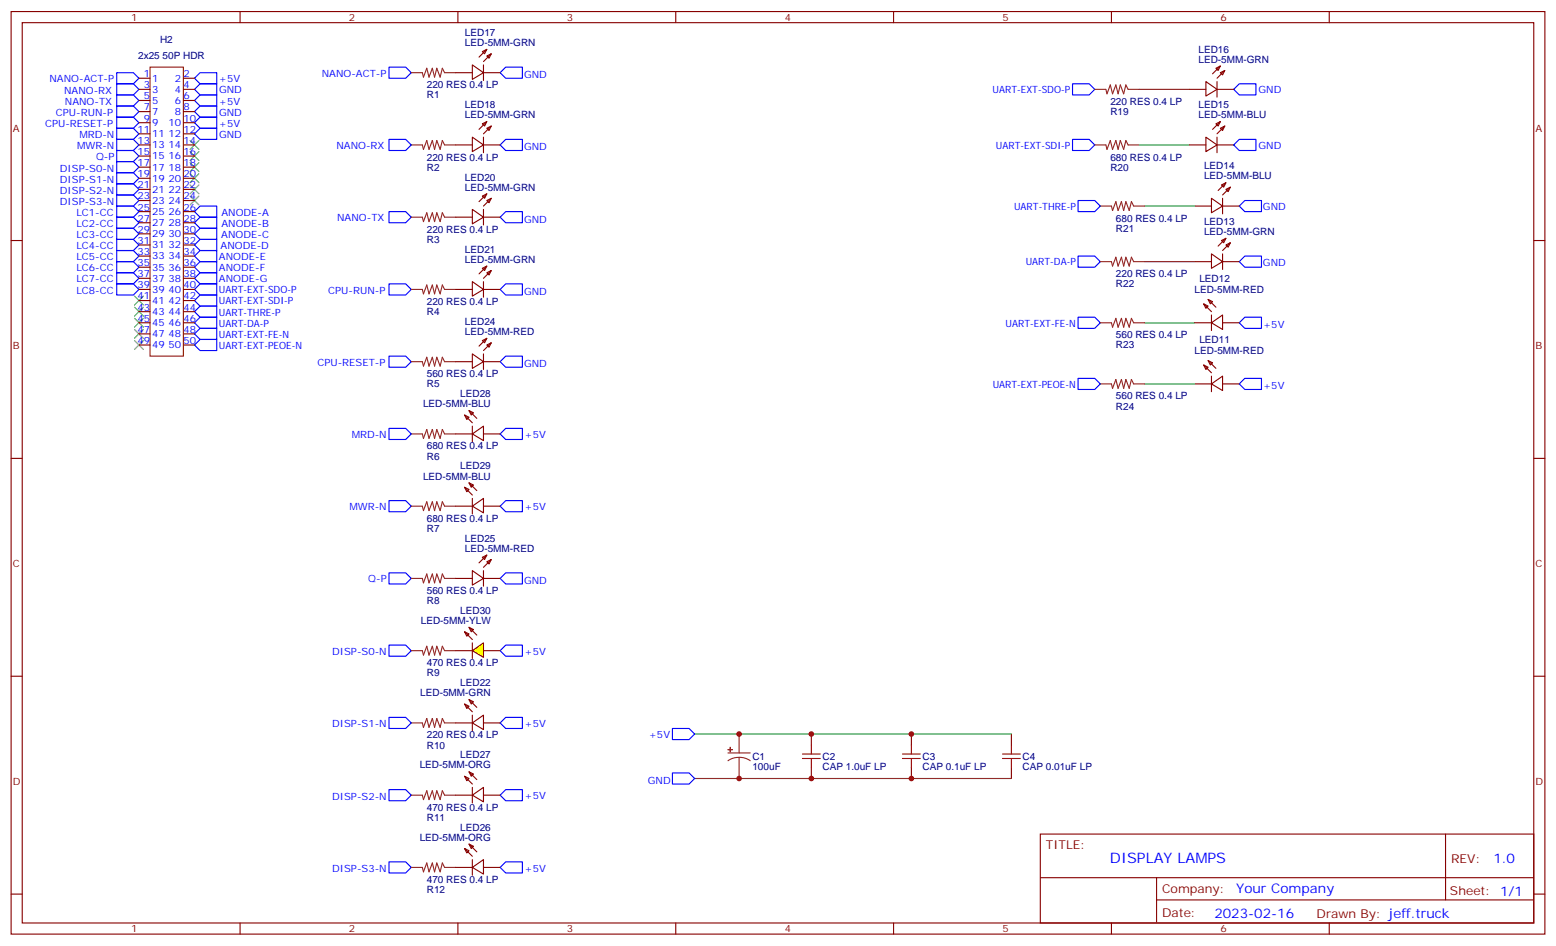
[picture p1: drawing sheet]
<svg xmlns="http://www.w3.org/2000/svg" width="494mm" height="300mm" viewBox="0 0 494 300" stroke-linecap="round" stroke-linejoin="round" font-family="sans-serif">
<g fill="none" stroke="#870000" stroke-width=".35">
<path d="M3.5 3.7h486.9v292.8h-486.9zM7.1 7.2h479.7v285.7h-479.7zM76.2 3.7v3.5M145.3 3.7v3.5M153.1 16.4l1.4-.7-.7 1.4zM154.5 17.8l1.4-.7-.7 1.4zM154.5 15.7l-2.5 2.4M155.9 17.1l-2.4 2.4M214.5 3.7v3.5M283.6 3.7v3.5M352.8 3.7v3.5M421.9 3.7v3.5"/>
<path d="M44.1 28.4h3.5M44.1 24.8h3.5M44.1 31.9h3.5M44.1 35.4h3.5M44.1 38.9h3.5M58.2 28.4h3.5M58.2 24.8h3.5M58.2 31.9h3.5M58.2 35.4h3.5M58.2 38.9h3.5M144.6 23.1h5.3M149.9 20.6l3.6 2.5-3.6 2.1z"/>
<path d="M153.1 39.3l1.4-.7-.7 1.4zM153.5 23.1h5.2M153.5 20.6v4.9M154.5 38.6l-2.5 2.5M377.5 28.4h5.3M382.8 25.9l3.5 2.5-3.5 2.1zM385.9 39.3l1.4-.7-.7 1.4zM385.9 21.7l1.4-.7-.7 1.4zM386.3 25.9v4.9M386.3 28.4h5.3M387.3 23.1l1.5-.7-.7 1.4zM387.3 38.6l-2.4 2.5"/>
<path d="M387.3 21l-2.4 2.4M388.8 22.4l-2.5 2.4M44.1 46h3.5M44.1 42.5h3.5M44.1 49.5h3.5M44.1 53.1h3.5M44.1 56.6h3.5M58.2 46h3.5M58.2 42.5h3.5M58.2 49.5h3.5M58.2 53.1h3.5M58.2 56.6h3.5"/>
<path d="M144.6 46h5.3M149.9 43.5l3.6 2.5-3.6 2.1zM153.5 46h5.2M153.5 43.5v5M154.5 40.7l1.4-.7-.7 1.4zM155.9 40l-2.4 2.5M377.5 46h5.3M382.8 43.5l3.5 2.5-3.5 2.1zM386.3 46h5.3M386.3 43.5v5M387.3 40.7l1.5-.7-.7 1.4zM387.7 58.7l1.4-.7-.7 1.4z"/>
<path d="M388.8 40l-2.5 2.5M389.1 58l-2.5 2.5M390.5 59.4l-2.4 2.5M3.5 76.3h3.6M44.1 60.1h3.5M44.1 63.6h3.5M44.1 67.2h3.5M44.1 70.7h3.5M44.1 74.2h3.5M44.1 77.8h3.5M58.2 60.1h3.5M58.2 63.6h3.5"/>
<path d="M58.2 67.2h3.5M58.2 70.7h3.5M58.2 74.2h3.5M58.2 77.8h3.5M144.6 68.9h5.3M149.9 66.5l3.6 2.4-3.6 2.1zM153.1 62.2l1.4-.7-.7 1.4zM153.5 66.5v4.9M153.5 68.9h5.2M154.5 63.6l1.4-.7-.7 1.4zM154.5 61.5l-2.5 2.5M155.9 62.9l-2.4 2.5"/>
<path d="M379.2 65.4h5.3M384.5 62.9l3.6 2.5-3.6 2.1zM387.7 76.3l1.4-.7-.7 1.4zM388.1 62.9v5M388.1 65.4h5.2M389.1 77.8l1.4-.8-.7 1.5zM389.1 60.1l1.4-.7-.7 1.4zM389.1 75.6l-2.5 2.5M390.5 77l-2.4 2.5M486.8 76.3h3.6M44.1 81.3h3.5M44.1 84.8h3.5"/>
<path d="M44.1 88.3h3.5M44.1 91.9h3.5M44.1 95.4h3.5M44.1 98.9h3.5M58.2 81.3h3.5M58.2 84.8h3.5M58.2 88.3h3.5M58.2 91.9h3.5M58.2 95.4h3.5M58.2 98.9h3.5M144.6 91.9h5.3M149.9 89.4l3.6 2.5-3.6 2.1z"/>
<path d="M153.1 85.2l1.4-.7-.7 1.4zM153.5 91.9h5.2M153.5 89.4v4.9M154.5 86.6l1.4-.7-.7 1.4zM154.5 84.5l-2.5 2.4M155.9 85.9l-2.4 2.4M379.2 83h5.3M382.1 96.4l1.4 .8-.7 .7zM382.1 96.4l2.4 2.5M383.5 95l1.4 .7-.7 .7zM383.5 95l2.4 2.5M384.5 80.6l3.6 2.4-3.6 2.2z"/>
<path d="M384.5 100v4.9M388.1 83h5.2M388.1 80.6v4.9M44.1 102.4h3.5M44.1 106h3.5M44.1 109.5h3.5M58.2 102.4h3.5M58.2 106h3.5M58.2 109.5h3.5M144.6 114.8h5.3M149.9 112.3l3.6 2.5-3.6 2.1zM153.1 108.1l1.4-.7-.7 1.4z"/>
<path d="M153.5 112.3v5M153.5 114.8h5.2M154.5 109.5l1.4-.7-.7 1.4zM154.5 107.4l-2.5 2.5M155.9 108.8l-2.4 2.5M379.2 102.4h5.3M382.1 115.9l1.4 .7-.7 .7zM382.1 115.9l2.4 2.4M383.5 114.4l1.4 .7-.7 .8zM383.5 114.4l2.4 2.5M384.5 102.4l3.6-2.4v4.6zM384.5 119.4v4.9"/>
<path d="M388.1 102.4h5.2M144.6 137.7h5.3M147.5 131.7l1.4 .7-.7 .7zM147.5 131.7l2.4 2.5M148.9 130.3l1.4 .7-.7 .7zM148.9 130.3l2.4 2.5M149.9 137.7l3.6-2.4v4.5zM149.9 135.3v4.9M153.5 137.7h5.2M379.2 121.8h5.3M384.5 121.8l3.6-2.4v4.6zM388.1 121.8h5.2"/>
<path d="M3.5 145.5h3.6M147.5 154.7l1.4 .7-.7 .7zM147.5 154.7l2.4 2.4M148.9 153.2l1.4 .8-.7 .7zM148.9 153.2l2.4 2.5M149.9 158.2v4.9M486.8 145.5h3.6M144.6 160.7h5.3M149.9 160.7l3.6-2.5v4.6zM153.1 176.9l1.4-.7-.7 1.4zM153.5 160.7h5.2M154.5 178.3l1.4-.7-.7 1.4z"/>
<path d="M154.5 176.2l-2.5 2.4M155.9 177.6l-2.4 2.5M144.6 183.6h5.3M148.9 199.1l1.4 .7-.7 .7zM148.9 199.1l2.4 2.5M149.9 181.1l3.6 2.5-3.6 2.1zM153.5 181.1v5M153.5 183.6h5.2M3.5 214.6h3.6M144.6 206.5h5.3M147.5 200.5l1.4 .7-.7 .7zM147.5 200.5l2.4 2.5"/>
<path d="M153.5 206.5h5.2M486.8 214.6h3.6M144.6 229.4h5.3M147.5 223.4l1.4 .8-.7 .7zM147.5 223.4l2.4 2.5M148.9 222l1.4 .7-.7 .7zM148.9 222l2.4 2.5M149.9 229.4l3.6-2.4v4.6zM149.9 227v4.9M153.5 229.4h5.2M257.5 233v3.5M289.3 233v3.5"/>
<path d="M321 233v3.5M144.6 252.4h5.3M147.5 246.4l1.4 .7-.7 .7zM147.5 246.4l2.4 2.4M148.9 245l1.4 .7-.7 .7zM148.9 245l2.4 2.4M149.9 252.4l3.6-2.5v4.6zM149.9 249.9v4.9M153.5 252.4h5.2M257.5 243.6v3.5M289.3 243.6v3.5M321 243.6v3.5"/>
<path d="M144.6 275.3h5.3M147.5 269.3l1.4 .7-.7 .7zM147.5 269.3l2.4 2.5M148.9 267.9l1.4 .7-.7 .7zM148.9 267.9l2.4 2.5M149.9 275.3l3.6-2.5v4.6zM149.9 272.8v5M153.5 275.3h5.2M330.2 264.7h156.6v28.2h-156.6zM330.2 278.6h156.5M367.1 278.6v14.1M458.8 264.7v20.9"/>
<path d="M3.5 283.8h3.6M76.2 292.9v3.6M145.3 292.9v3.6M214.5 292.9v3.6M283.6 292.9v3.6M352.8 292.9v3.6M367.1 285.6h119.6M421.9 292.9v3.6M486.8 283.8h3.6"/>
</g>
<g fill="none" stroke="#00f" stroke-width=".35">
<path d="M37 37.2h5.3l1.8 1.7-1.8 1.8h-5.3zM37 33.7h5.3l1.8 1.7-1.8 1.8h-5.3zM37 30.1h5.3l1.8 1.8-1.8 1.8h-5.3zM37 26.6h5.3l1.8 1.8-1.8 1.7h-5.3zM37 23.1h5.3l1.8 1.7-1.8 1.8h-5.3zM61.7 31.9l1.8-1.8h5.3v3.6h-5.3zM61.7 28.4l1.8-1.8h5.3v3.5h-5.3zM61.7 24.8l1.8-1.7h5.3v3.5h-5.3zM63.5 37.2h5.3v3.5h-5.3l-1.8-1.8zM63.5 33.7h5.3v3.5h-5.3l-1.8-1.8zM123.5 21.3h5.3l1.7 1.8-1.7 1.7h-5.3zM160.5 21.3h5.3v3.5h-5.3l-1.8-1.7z"/>
<path d="M340.4 26.6h5.3l1.8 1.8-1.8 1.7h-5.3zM393.3 26.6h5.3v3.5h-5.3l-1.7-1.7zM37 58.3h5.3l1.8 1.8-1.8 1.8h-5.3zM37 54.8h5.3l1.8 1.8-1.8 1.7h-5.3zM37 51.3h5.3l1.8 1.8-1.8 1.7h-5.3zM37 47.8h5.3l1.8 1.7-1.8 1.8h-5.3zM37 44.2h5.3l1.8 1.8-1.8 1.8h-5.3zM37 40.7h5.3l1.8 1.8-1.8 1.7h-5.3zM63.5 40.7h5.3v3.5h-5.3l-1.8-1.7zM123.5 44.2h5.3l1.7 1.8-1.7 1.8h-5.3zM160.5 44.2h5.3v3.6h-5.3l-1.8-1.8zM340.4 44.2h5.3l1.8 1.8-1.8 1.8h-5.3z"/>
<path d="M393.3 44.2h5.3v3.6h-5.3l-1.7-1.8zM37 79.5h5.3l1.8 1.8-1.8 1.7h-5.3zM37 76h5.3l1.8 1.8-1.8 1.7h-5.3zM37 72.5h5.3l1.8 1.7-1.8 1.8h-5.3zM37 68.9h5.3l1.8 1.8-1.8 1.8h-5.3zM37 65.4h5.3l1.8 1.8-1.8 1.7h-5.3zM37 61.9h5.3l1.8 1.7-1.8 1.8h-5.3zM63.5 76h5.3v3.5h-5.3l-1.8-1.7zM63.5 72.5h5.3v3.5h-5.3l-1.8-1.8zM63.5 68.9h5.3v3.6h-5.3l-1.8-1.8zM63.5 65.4h5.3v3.5h-5.3l-1.8-1.7zM123.5 67.2h5.3l1.7 1.7-1.7 1.8h-5.3z"/>
<path d="M158.7 68.9l1.8-1.7h5.3v3.5h-5.3zM342.2 63.6h5.3l1.7 1.8-1.7 1.8h-5.3zM395.1 63.6h5.3v3.6h-5.3l-1.8-1.8zM37 90.1h5.3l1.8 1.8-1.8 1.7h-5.3zM37 86.6h5.3l1.8 1.7-1.8 1.8h-5.3zM37 83h5.3l1.8 1.8-1.8 1.8h-5.3zM61.7 81.3l1.8-1.8h5.3v3.5h-5.3zM61.7 84.8l1.8-1.8h5.3v3.6h-5.3zM61.7 88.3l1.8-1.7h5.3v3.5h-5.3zM63.5 97.2h5.3v3.5h-5.3l-1.8-1.8zM63.5 93.6h5.3v3.6h-5.3l-1.8-1.8zM63.5 90.1h5.3v3.5h-5.3l-1.8-1.7z"/>
<path d="M123.5 90.1h5.3l1.7 1.8-1.7 1.7h-5.3zM158.7 91.9l1.8-1.8h5.3v3.5h-5.3zM342.2 81.3h5.3l1.7 1.7-1.7 1.8h-5.3zM395.1 81.3h5.3v3.5h-5.3l-1.8-1.8zM63.5 107.7h5.3v3.6h-5.3l-1.8-1.8zM63.5 104.2h5.3v3.5h-5.3l-1.8-1.7zM63.5 100.7h5.3v3.5h-5.3l-1.8-1.8zM123.5 113h5.3l1.7 1.8-1.7 1.8h-5.3zM158.7 114.8l1.8-1.8h5.3v3.6h-5.3zM342.2 100.7h5.3l1.7 1.7-1.7 1.8h-5.3zM393.3 102.4l1.8-1.7h5.3v3.5h-5.3zM123.5 136h5.3l1.7 1.7-1.7 1.8h-5.3z"/>
<path d="M158.7 137.7l1.8-1.7h5.3v3.5h-5.3zM342.2 120.1h5.3l1.7 1.7-1.7 1.8h-5.3zM395.1 120.1h5.3v3.5h-5.3l-1.8-1.8zM123.5 158.9h5.3l1.7 1.8-1.7 1.7h-5.3zM160.5 158.9h5.3v3.5h-5.3l-1.8-1.7zM123.5 181.8h5.3l1.7 1.8-1.7 1.7h-5.3zM160.5 181.8h5.3v3.5h-5.3l-1.8-1.7zM123.5 204.8h5.3l1.7 1.7-1.7 1.8h-5.3zM160.5 204.8h5.3v3.5h-5.3l-1.8-1.8zM123.5 227.7h5.3l1.7 1.7-1.7 1.8h-5.3zM160.5 227.7h5.3v3.5h-5.3l-1.8-1.8zM213.4 231.2h5.3l1.8 1.8-1.8 1.7h-5.3z"/>
<path d="M123.5 250.6h5.3l1.7 1.8-1.7 1.7h-5.3zM160.5 250.6h5.3v3.5h-5.3l-1.8-1.7zM213.4 245.3h5.3l1.8 1.8-1.8 1.7h-5.3zM123.5 273.5h5.3l1.7 1.8-1.7 1.8h-5.3zM160.5 273.5h5.3v3.6h-5.3l-1.8-1.8z"/>
</g>
<g fill="none" stroke="#8c2424" stroke-width=".35">
<path d="M130.5 23.1h3.6l.3 1.4 1.1-2.8 .7 2.8 1-2.8 .7 2.8 .7-2.8 1.1 2.8 .7-2.8 .7 1.4h3.5M347.5 28.4h3.5l.4 1.4 1-2.8 .7 2.8 1.1-2.8 .7 2.8 .7-2.8 1.1 2.8 .7-2.8 .7 1.4h3.5M130.5 46h3.6l.3 1.4 1.1-2.8 .7 2.8 1-2.8 .7 2.8 .7-2.8 1.1 2.8 .7-2.8 .7 1.4h3.5M347.5 46h3.5l.4 1.4 1-2.8 .7 2.8 1.1-2.8 .7 2.8 .7-2.8 1.1 2.8 .7-2.8 .7 1.4h3.5M130.5 68.9h3.6l.3 1.4 1.1-2.8 .7 2.8 1-2.8 .7 2.8 .7-2.8 1.1 2.8 .7-2.8 .7 1.4h3.5M349.2 65.4h3.6l.3 1.4 1.1-2.8 .7 2.8 1.1-2.8 .7 2.8 .7-2.8 1 2.8 .7-2.8 .7 1.4h3.6M130.5 91.9h3.6l.3 1.4 1.1-2.8 .7 2.8 1-2.8 .7 2.8 .7-2.8 1.1 2.8 .7-2.8 .7 1.4h3.5M349.2 83h3.6l.3 1.5 1.1-2.9 .7 2.9 1.1-2.9 .7 2.9 .7-2.9 1 2.9 .7-2.9 .7 1.4h3.6M130.5 114.8h3.6l.3 1.4 1.1-2.8 .7 2.8 1-2.8 .7 2.8 .7-2.8 1.1 2.8 .7-2.8 .7 1.4h3.5M349.2 102.4h3.6l.3 1.5 1.1-2.9 .7 2.9 1.1-2.9 .7 2.9 .7-2.9 1 2.9 .7-2.9 .7 1.4h3.6M130.5 137.7h3.6l.3 1.4 1.1-2.8 .7 2.8 1-2.8 .7 2.8 .7-2.8 1.1 2.8 .7-2.8 .7 1.4h3.5M349.2 121.8h3.6l.3 1.5 1.1-2.9 .7 2.9 1.1-2.9 .7 2.9 .7-2.9 1 2.9 .7-2.9 .7 1.4h3.6"/>
<path d="M130.5 160.7h3.6l.3 1.4 1.1-2.9 .7 2.9 1-2.9 .7 2.9 .7-2.9 1.1 2.9 .7-2.9 .7 1.5h3.5M130.5 183.6h3.6l.3 1.4 1.1-2.8 .7 2.8 1-2.8 .7 2.8 .7-2.8 1.1 2.8 .7-2.8 .7 1.4h3.5M130.5 206.5h3.6l.3 1.4 1.1-2.8 .7 2.8 1-2.8 .7 2.8 .7-2.8 1.1 2.8 .7-2.8 .7 1.4h3.5M130.5 229.4h3.6l.3 1.5 1.1-2.9 .7 2.9 1-2.9 .7 2.9 .7-2.9 1.1 2.9 .7-2.9 .7 1.4h3.5M231.1 239h7M234.6 233v6M130.5 252.4h3.6l.3 1.4 1.1-2.8 .7 2.8 1-2.8 .7 2.8 .7-2.8 1.1 2.8 .7-2.8 .7 1.4h3.5M234.6 240.4l1.8 .2 1.7 .8M234.6 240.4l-1.9 .2-1.6 .8M234.6 240.4v6.7M130.5 275.3h3.6l.3 1.4 1.1-2.8 .7 2.8 1-2.8 .7 2.8 .7-2.8 1.1 2.8 .7-2.8 .7 1.4h3.5"/>
</g>
<path d="M361.6 28.4h15.9M361.6 46h15.9M363.4 65.4h15.8M363.4 83h15.8M363.4 102.4h15.8M363.4 121.8h15.8M220.5 233h100.5M220.5 247.1h100.5" fill="none" stroke="#008700" stroke-width=".35"/>
<g fill="none" stroke="#3c3" stroke-width=".35">
<path d="M60.3 58.7l2.8 2.8M60.3 55.2l2.8 2.8M60.3 51.6l2.8 2.9M60.3 48.1l2.8 2.8M60.3 44.6l2.8 2.8M63.1 58.7l-2.8 2.8M63.1 55.2l-2.8 2.8M63.1 51.6l-2.8 2.9M63.1 48.1l-2.8 2.8M63.1 44.6l-2.8 2.8M60.3 62.2l2.8 2.9M63.1 62.2l-2.8 2.9"/>
<path d="M42.7 97.5l2.8 2.8M42.7 94l2.8 2.8M45.5 97.5l-2.8 2.8M45.5 94l-2.8 2.8M42.7 108.1l2.8 2.8M42.7 104.6l2.8 2.8M42.7 101l2.8 2.9M45.5 108.1l-2.8 2.8M45.5 104.6l-2.8 2.8M45.5 101l-2.8 2.9"/>
</g>
<path d="M47.6 21.3h10.6v91.7h-10.6z" fill="none" stroke="#930" stroke-width=".35"/>
<g fill="#8c2424" stroke="#8c2424" stroke-width=".35">
<path d="M231.1 237.9h1.4z"/>
<path d="M231.8 237.2v1.4z"/>
</g>
<path d="M254.7 239.3h5.6M257.5 236.5v2.8M286.5 239.3h5.6M289.3 236.5v2.8M318.2 239.3h5.6M321 236.5v2.8M254.7 240.7h5.6M257.5 240.7v2.9M286.5 240.7h5.6M289.3 240.7v2.9M318.2 240.7h5.6M321 240.7v2.9" fill="none" stroke="#a10000" stroke-width=".35"/>
<path d="M149.9 206.5l3.6-2.5v4.6z" fill="#ff0" stroke="#870000" stroke-width=".35"/>
<path d="M149.9 204v5" fill="none" stroke="#870000" stroke-width=".35"/>
<g fill="#c00">
<circle cx="257.5" cy="233" r=".88"/>
<circle cx="289.3" cy="233" r=".88"/>
<circle cx="257.5" cy="247.1" r=".88"/>
<circle cx="289.3" cy="247.1" r=".88"/>
<circle cx="234.6" cy="233" r=".88"/>
<circle cx="234.6" cy="247.1" r=".88"/>
</g>
<text font-size="4.6" fill="#00f" x="352.3" y="273.8">DISPLAY LAMPS</text>
<g font-size="4.2" fill="#00f">
<text x="474" y="274">1.0</text>
<text x="392.4" y="283.5">Your Company</text>
<text x="385.5" y="291.4">2023-02-16</text>
</g>
<g font-size="3.9" fill="#800">
<text x="332" y="269.3">TITLE:</text>
<text x="460.6" y="274">REV:</text>
<text x="368.9" y="283.5">Company:</text>
<text x="460.2" y="284.1">Sheet: 1/1</text>
<text x="368.9" y="291.2">Date:</text>
<text x="417.9" y="291.3">Drawn By: jeff.truck</text>
</g>
<g font-size="3.2" fill="#800">
<text x="41.6" y="6.7">1</text>
<text x="110.8" y="6.7">2</text>
<text x="179.9" y="6.7">3</text>
<text x="249.1" y="6.7">4</text>
<text x="318.2" y="6.7">5</text>
<text x="387.3" y="6.7">6</text>
<text x="4.1" y="41.8">A</text>
<text x="487.4" y="41.8">A</text>
<text x="4.1" y="110.9">B</text>
<text x="487.4" y="110.9">B</text>
<text x="4.1" y="180.1">C</text>
<text x="487.4" y="180.1">C</text>
<text x="4.1" y="249.2">D</text>
<text x="487.4" y="249.2">D</text>
<text x="41.6" y="295.9">1</text>
<text x="110.8" y="295.9">2</text>
<text x="179.9" y="295.9">3</text>
<text x="249.1" y="295.9">4</text>
<text x="318.2" y="295.9">5</text>
<text x="387.3" y="295.9">6</text>
</g>
<g font-size="3.2" fill="#000080">
<text x="147.6" y="11.4">LED17</text>
<text x="50.8" y="13.5">H2</text>
<text x="147.6" y="14.6">LED-5MM-GRN</text>
<text x="380.4" y="16.7">LED16</text>
<text x="43.8" y="18.8">2x25 50P HDR</text>
<text x="380.4" y="19.9">LED-5MM-GRN</text>
<text x="135.5" y="28">220 RES 0.4 LP</text>
<text x="135.5" y="31.2">R1</text>
<text x="147.6" y="34.4">LED18</text>
<text x="352.4" y="33.3">220 RES 0.4 LP</text>
<text x="380.4" y="34.4">LED15</text>
<text x="147.6" y="37.5">LED-5MM-GRN</text>
<text x="352.4" y="36.5">R19</text>
<text x="380.4" y="37.5">LED-5MM-BLU</text>
<text x="135.5" y="50.9">220 RES 0.4 LP</text>
<text x="352.4" y="50.9">680 RES 0.4 LP</text>
<text x="382.2" y="53.8">LED14</text>
<text x="135.5" y="54.2">R2</text>
<text x="147.6" y="57.3">LED20</text>
<text x="352.4" y="54.2">R20</text>
<text x="382.2" y="56.9">LED-5MM-BLU</text>
<text x="147.6" y="60.5">LED-5MM-GRN</text>
<text x="354.2" y="70.3">680 RES 0.4 LP</text>
<text x="382.2" y="71.4">LED13</text>
<text x="135.5" y="73.9">220 RES 0.4 LP</text>
<text x="135.5" y="77.1">R3</text>
<text x="354.2" y="73.6">R21</text>
<text x="382.2" y="74.6">LED-5MM-GRN</text>
<text x="147.6" y="83.4">LED-5MM-GRN</text>
<text x="147.6" y="80.2">LED21</text>
<text x="354.2" y="88">220 RES 0.4 LP</text>
<text x="380.7" y="89.5">LED12</text>
<text x="354.2" y="91.2">R22</text>
<text x="379.2" y="93">LED-5MM-RED</text>
<text x="135.5" y="96.8">220 RES 0.4 LP</text>
<text x="135.5" y="100">R4</text>
<text x="147.6" y="106.3">LED-5MM-RED</text>
<text x="147.6" y="103.2">LED24</text>
<text x="354.2" y="107.4">560 RES 0.4 LP</text>
<text x="354.2" y="110.6">R23</text>
<text x="379.2" y="112.4">LED-5MM-RED</text>
<text x="380.7" y="108.9">LED11</text>
<text x="135.5" y="119.7">560 RES 0.4 LP</text>
<text x="135.5" y="123">R5</text>
<text x="134.3" y="129.3">LED-5MM-BLU</text>
<text x="146.1" y="126.1">LED28</text>
<text x="354.2" y="126.8">560 RES 0.4 LP</text>
<text x="354.2" y="130">R24</text>
<text x="135.5" y="142.7">680 RES 0.4 LP</text>
<text x="135.5" y="145.9">R6</text>
<text x="146.1" y="149">LED29</text>
<text x="134.3" y="152.2">LED-5MM-BLU</text>
<text x="135.5" y="165.6">680 RES 0.4 LP</text>
<text x="135.5" y="168.8">R7</text>
<text x="147.6" y="171.9">LED25</text>
<text x="147.6" y="175.1">LED-5MM-RED</text>
<text x="135.5" y="188.5">560 RES 0.4 LP</text>
<text x="135.5" y="191.7">R8</text>
<text x="146.1" y="194.9">LED30</text>
<text x="133.6" y="198">LED-5MM-YLW</text>
<text x="135.5" y="211.5">470 RES 0.4 LP</text>
<text x="135.5" y="214.7">R9</text>
<text x="133.4" y="221">LED-5MM-GRN</text>
<text x="146.1" y="217.8">LED22</text>
<text x="135.5" y="234.4">220 RES 0.4 LP</text>
<text x="135.5" y="237.6">R10</text>
<text x="133.2" y="243.9">LED-5MM-ORG</text>
<text x="146.1" y="240.7">LED27</text>
<text x="238.8" y="244.4">100uF</text>
<text x="238.8" y="241.1">C1</text>
<text x="261.1" y="244.4">CAP 1.0uF LP</text>
<text x="261.1" y="241.1">C2</text>
<text x="292.8" y="244.4">CAP 0.1uF LP</text>
<text x="292.8" y="241.2">C3</text>
<text x="324.6" y="244.4">CAP 0.01uF LP</text>
<text x="324.6" y="241.2">C4</text>
<text x="135.5" y="257.3">470 RES 0.4 LP</text>
<text x="135.5" y="260.5">R11</text>
<text x="146.1" y="263.7">LED26</text>
<text x="133.2" y="266.8">LED-5MM-ORG</text>
<text x="135.5" y="280.2">470 RES 0.4 LP</text>
<text x="135.5" y="283.5">R12</text>
</g>
<g font-size="3.2" fill="#00f">
<text x="15.7" y="26.1">NANO-ACT-P</text>
<text x="20.3" y="29.7">NANO-RX</text>
<text x="45.6" y="24.5">1</text>
<text x="45.6" y="28">3</text>
<text x="48.3" y="25.9">1</text>
<text x="48.3" y="29.4">3</text>
<text x="55.5" y="25.9">2</text>
<text x="55.5" y="29.4">4</text>
<text x="58.2" y="24.5">2</text>
<text x="58.2" y="28">4</text>
<text x="69.5" y="26.2">+5V</text>
<text x="69.5" y="29.7">GND</text>
<text x="102.1" y="24.4">NANO-ACT-P</text>
<text x="166.3" y="24.8">GND</text>
<text x="315.1" y="29.6">UART-EXT-SDO-P</text>
<text x="399.5" y="29.7">GND</text>
<text x="20.6" y="33.2">NANO-TX</text>
<text x="45.6" y="31.5">5</text>
<text x="45.6" y="35.1">7</text>
<text x="48.3" y="32.9">5</text>
<text x="55.5" y="32.9">6</text>
<text x="58.2" y="31.5">6</text>
<text x="58.2" y="35.1">8</text>
<text x="69.5" y="33.2">+5V</text>
<text x="14.3" y="40.2">CPU-RESET-P</text>
<text x="17.7" y="36.8">CPU-RUN-P</text>
<text x="45.6" y="38.6">9</text>
<text x="48.3" y="36.5">7</text>
<text x="48.3" y="40">9</text>
<text x="53.5" y="40">10</text>
<text x="55.5" y="36.5">8</text>
<text x="58.2" y="38.6">10</text>
<text x="69.5" y="40.3">+5V</text>
<text x="69.5" y="36.7">GND</text>
<text x="24.5" y="47.2">MWR-N</text>
<text x="25.2" y="43.6">MRD-N</text>
<text x="43.6" y="42.1">11</text>
<text x="43.6" y="45.6">13</text>
<text x="48.3" y="43.5">11</text>
<text x="48.3" y="47.1">13</text>
<text x="53.5" y="43.5">12</text>
<text x="53.5" y="47.1">14</text>
<text x="58.2" y="42.1">12</text>
<text x="58.2" y="45.6">14</text>
<text x="69.5" y="43.8">GND</text>
<text x="106.8" y="47.3">NANO-RX</text>
<text x="166.3" y="47.8">GND</text>
<text x="316.1" y="47.2">UART-EXT-SDI-P</text>
<text x="399.5" y="47.3">GND</text>
<text x="30.5" y="50.7">Q-P</text>
<text x="43.6" y="49.2">15</text>
<text x="43.6" y="52.7">17</text>
<text x="48.3" y="50.6">15</text>
<text x="53.5" y="50.6">16</text>
<text x="58.2" y="49.2">16</text>
<text x="58.2" y="52.7">18</text>
<text x="19" y="54.5">DISP-S0-N</text>
<text x="19" y="58">DISP-S1-N</text>
<text x="43.6" y="56.2">19</text>
<text x="43.6" y="59.8">21</text>
<text x="48.3" y="54.1">17</text>
<text x="48.3" y="57.6">19</text>
<text x="53.5" y="54.1">18</text>
<text x="53.5" y="57.6">20</text>
<text x="58.2" y="56.2">20</text>
<text x="58.2" y="59.8">22</text>
<text x="19" y="65.1">DISP-S3-N</text>
<text x="19" y="61.5">DISP-S2-N</text>
<text x="43.6" y="63.3">23</text>
<text x="48.3" y="61.2">21</text>
<text x="48.3" y="64.7">23</text>
<text x="53.5" y="61.2">22</text>
<text x="53.5" y="64.7">24</text>
<text x="58.2" y="63.3">24</text>
<text x="24.3" y="68.5">LC1-CC</text>
<text x="43.6" y="66.8">25</text>
<text x="43.6" y="70.3">27</text>
<text x="48.3" y="68.2">25</text>
<text x="48.3" y="71.8">27</text>
<text x="53.5" y="68.2">26</text>
<text x="53.5" y="71.8">28</text>
<text x="58.2" y="66.8">26</text>
<text x="58.2" y="70.3">28</text>
<text x="70.3" y="68.5">ANODE-A</text>
<text x="107" y="70.3">NANO-TX</text>
<text x="166.3" y="70.7">GND</text>
<text x="321.9" y="66.6">UART-THRE-P</text>
<text x="400.9" y="66.7">GND</text>
<text x="24.3" y="75.5">LC3-CC</text>
<text x="24.3" y="72">LC2-CC</text>
<text x="43.6" y="73.9">29</text>
<text x="43.6" y="77.4">31</text>
<text x="48.3" y="75.3">29</text>
<text x="53.5" y="75.3">30</text>
<text x="58.2" y="73.9">30</text>
<text x="58.2" y="77.4">32</text>
<text x="70.2" y="75.5">ANODE-C</text>
<text x="70.3" y="72">ANODE-B</text>
<text x="24.3" y="82.6">LC5-CC</text>
<text x="24.3" y="79.1">LC4-CC</text>
<text x="43.6" y="80.9">33</text>
<text x="48.3" y="78.8">31</text>
<text x="48.3" y="82.3">33</text>
<text x="53.5" y="78.8">32</text>
<text x="53.5" y="82.3">34</text>
<text x="58.2" y="80.9">34</text>
<text x="69.5" y="82.5">ANODE-E</text>
<text x="70" y="79.1">ANODE-D</text>
<text x="24.3" y="89.6">LC7-CC</text>
<text x="24.3" y="86.1">LC6-CC</text>
<text x="43.6" y="84.5">35</text>
<text x="43.6" y="88">37</text>
<text x="48.3" y="85.9">35</text>
<text x="48.3" y="89.4">37</text>
<text x="53.5" y="85.9">36</text>
<text x="53.5" y="89.4">38</text>
<text x="58.2" y="84.5">36</text>
<text x="58.2" y="88">38</text>
<text x="69.5" y="86.1">ANODE-F</text>
<text x="69.5" y="89.6">ANODE-G</text>
<text x="325.6" y="84.3">UART-DA-P</text>
<text x="400.9" y="84.3">GND</text>
<text x="24.3" y="93.2">LC8-CC</text>
<text x="43.6" y="91.5">39</text>
<text x="43.6" y="95">41</text>
<text x="48.3" y="92.9">39</text>
<text x="53.5" y="92.9">40</text>
<text x="58.2" y="91.5">40</text>
<text x="58.2" y="95">42</text>
<text x="69.5" y="93.1">UART-EXT-SDO-P</text>
<text x="104.2" y="93.2">CPU-RUN-P</text>
<text x="166.3" y="93.6">GND</text>
<text x="43.6" y="98.6">43</text>
<text x="48.3" y="96.4">41</text>
<text x="48.3" y="100">43</text>
<text x="53.5" y="96.4">42</text>
<text x="53.5" y="100">44</text>
<text x="58.2" y="98.6">44</text>
<text x="69.5" y="100.1">UART-THRE-P</text>
<text x="69.5" y="96.6">UART-EXT-SDI-P</text>
<text x="43.6" y="102.1">45</text>
<text x="43.6" y="105.6">47</text>
<text x="48.3" y="103.5">45</text>
<text x="48.3" y="107">47</text>
<text x="53.5" y="103.5">46</text>
<text x="53.5" y="107">48</text>
<text x="58.2" y="102.1">46</text>
<text x="58.2" y="105.6">48</text>
<text x="69.5" y="107.2">UART-EXT-FE-N</text>
<text x="69.5" y="103.7">UART-DA-P</text>
<text x="319.2" y="103.7">UART-EXT-FE-N</text>
<text x="400.9" y="104.2">+5V</text>
<text x="43.6" y="109.1">49</text>
<text x="48.3" y="110.6">49</text>
<text x="53.5" y="110.6">50</text>
<text x="58.2" y="109.1">50</text>
<text x="69.5" y="110.7">UART-EXT-PEOE-N</text>
<text x="100.7" y="116.1">CPU-RESET-P</text>
<text x="166.3" y="116.6">GND</text>
<text x="315.1" y="123.1">UART-EXT-PEOE-N</text>
<text x="400.9" y="123.6">+5V</text>
<text x="111.6" y="138.9">MRD-N</text>
<text x="166.5" y="139.1">+5V</text>
<text x="110.9" y="161.8">MWR-N</text>
<text x="166.5" y="162">+5V</text>
<text x="116.9" y="184.8">Q-P</text>
<text x="166.3" y="185.3">GND</text>
<text x="105.5" y="207.9">DISP-S0-N</text>
<text x="166.5" y="207.9">+5V</text>
<text x="105.5" y="230.9">DISP-S1-N</text>
<text x="166.5" y="230.8">+5V</text>
<text x="205.9" y="234.3">+5V</text>
<text x="205.6" y="248.8">GND</text>
<text x="105.5" y="253.8">DISP-S2-N</text>
<text x="166.5" y="253.7">+5V</text>
<text x="105.5" y="276.7">DISP-S3-N</text>
<text x="166.5" y="276.7">+5V</text>
</g>
</svg>
